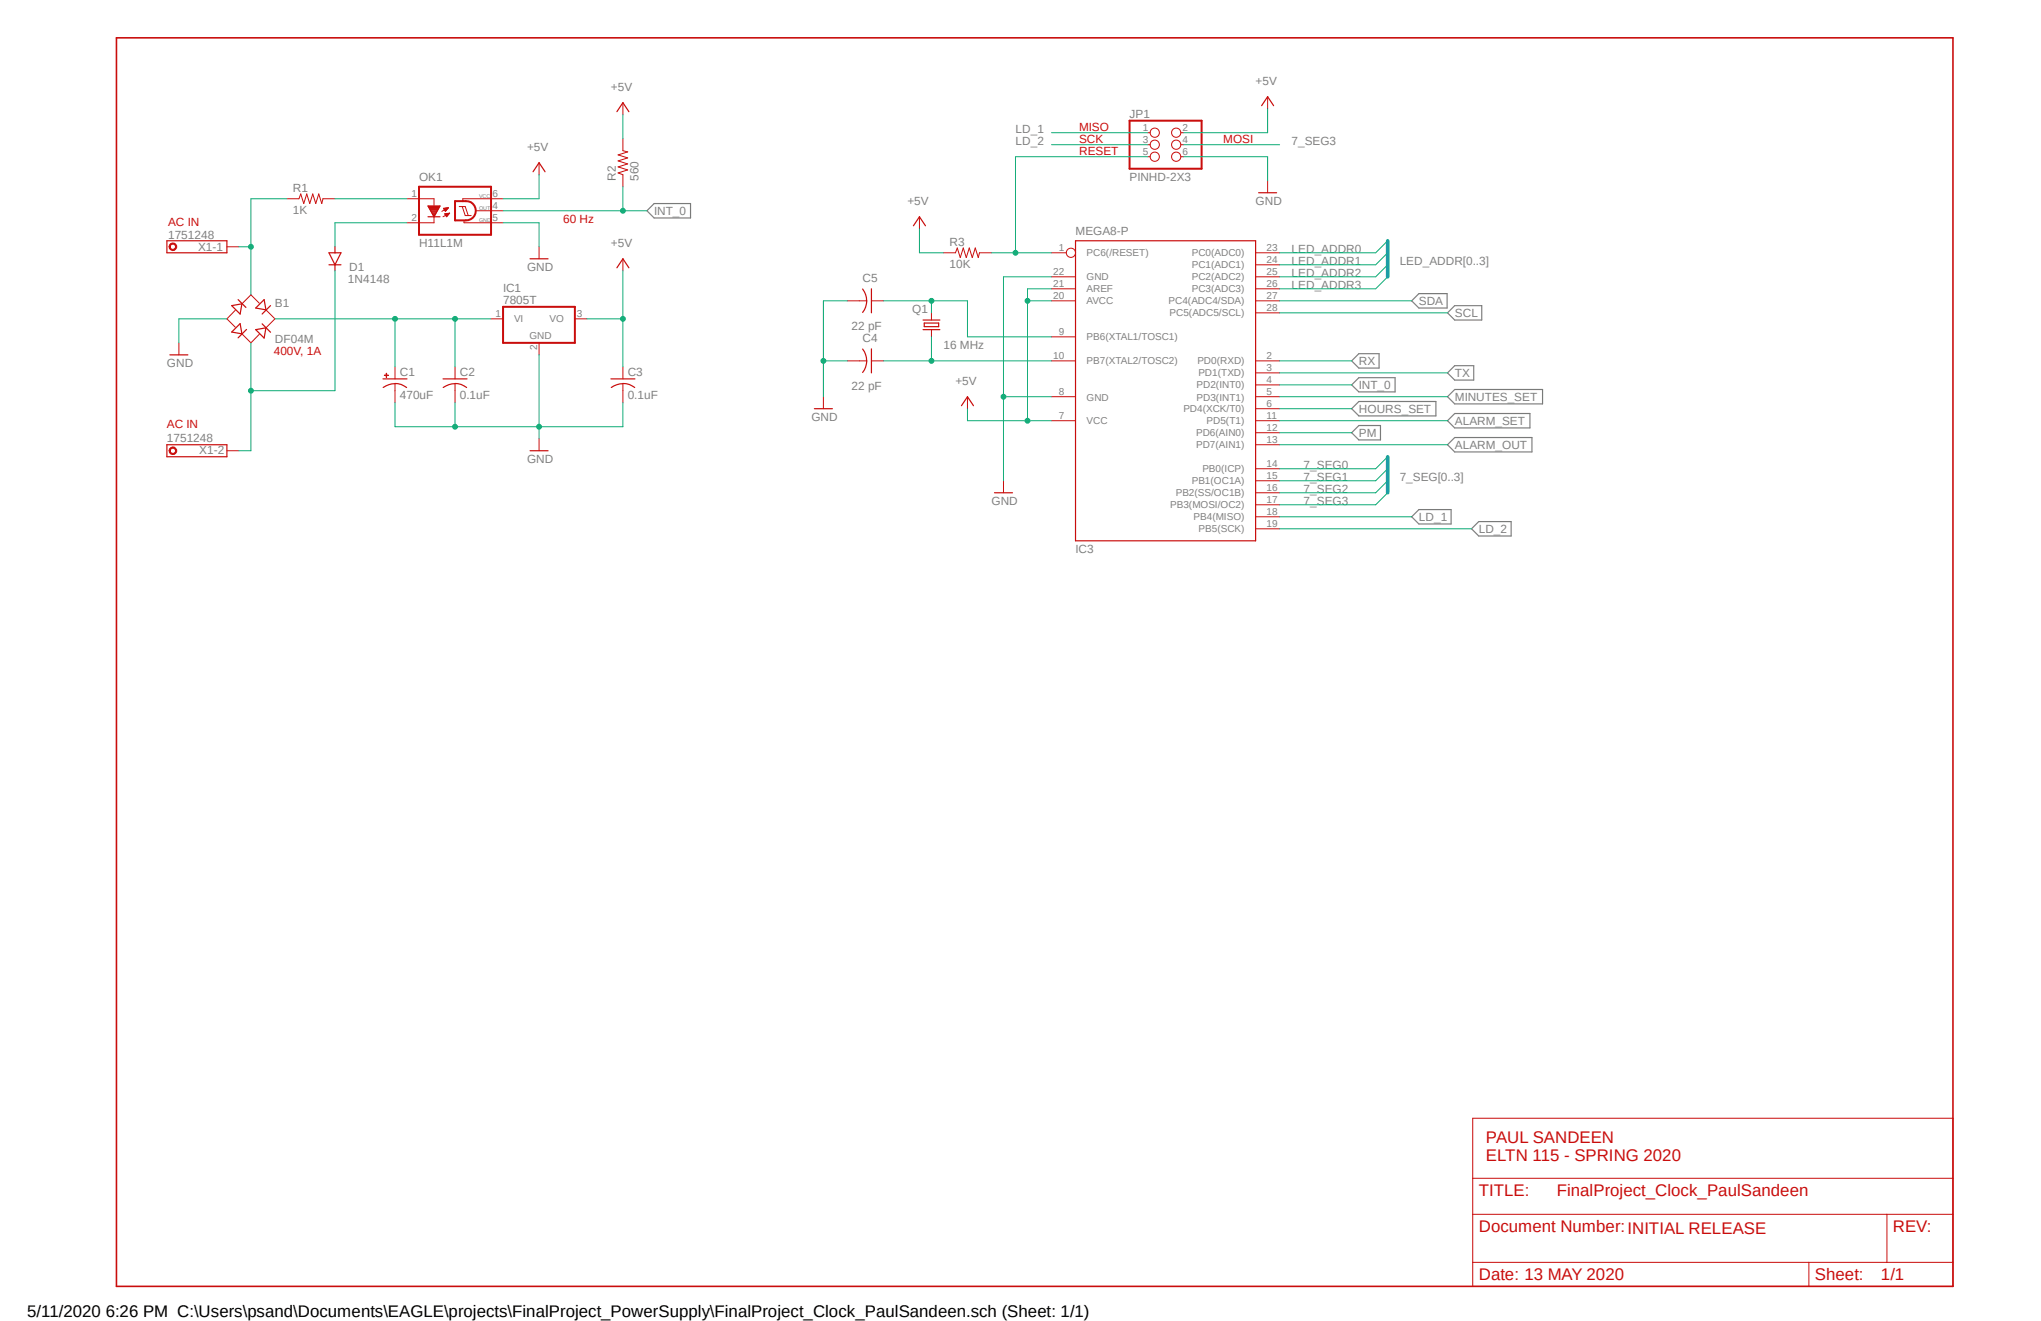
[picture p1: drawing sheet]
<svg xmlns="http://www.w3.org/2000/svg" width="432mm" height="279mm" viewBox="0 0 432 279" stroke-linecap="round" stroke-linejoin="round" font-family="sans-serif">
<path d="M24.1 7.7l389.5 264.9M413.6 7.7l-389.5 264.9" fill="none" stroke="#fff" stroke-width=".21"/>
<g fill="none" stroke="#808080" stroke-width=".25">
<path d="M138.4 43.1h7.7v3h-7.7l-1.5-1.5zM286 76.3l1.5-1.5h4.3v3.1h-4.3zM298.7 63.6l1.5-1.5h6v3.1h-6zM306.2 66.2l1.6-1.6h5.7v3.1h-5.7zM306.2 78.9l1.6-1.6h4v3.1h-4zM286 81.4l1.5-1.5h7.6v3h-7.6zM286 86.4l1.5-1.5h16.3v3.1h-16.3zM286 91.5l1.5-1.5h4.6v3h-4.6zM306.2 83.9l1.6-1.5h18.5v3h-18.5zM306.2 94.1l1.6-1.6h16.3v3.1h-16.3zM307.8 87.5h15.9v3h-15.9l-1.6-1.5zM298.7 109.3l1.5-1.5h6.8v3h-6.8z"/>
<path d="M311.3 111.8l1.5-1.5h6.9v3.1h-6.9z"/>
</g>
<path d="M35.3 50.9h12.7v2.6h-12.7z" fill="none" stroke="#c90d0c" stroke-width=".25"/>
<path d="M36.1 51.5a.82 .82 0 0 1 1.2 .3 .82 .82 0 0 1-.5 1.2 .82 .82 0 0 1-1-.8h.2a.56 .56 0 0 1 .8-.5 .56 .56 0 0 1 .2 .9 .56 .56 0 0 1-.9-.1l-.1-.3h-.2z" fill-rule="evenodd" fill="#c90d0c"/>
<path d="M36.1 51.5a.82 .82 0 0 1 1.2 .3 .82 .82 0 0 1-.5 1.2 .82 .82 0 0 1-1-.8h.2a.56 .56 0 0 1 .8-.5 .56 .56 0 0 1 .2 .9 .56 .56 0 0 1-.9-.1l-.1-.3h-.2zM48 52.2h2.5" fill="none" stroke="#c90d0c" stroke-width=".21"/>
<path d="M35.3 94.1h12.7v2.5h-12.7z" fill="none" stroke="#c90d0c" stroke-width=".25"/>
<path d="M36.1 94.7a.82 .82 0 0 1 1.2 .3 .82 .82 0 0 1-.6 1.2 .82 .82 0 0 1-.9-.9h.2a.57 .57 0 0 1 .8-.4 .57 .57 0 0 1 .2 .9 .57 .57 0 0 1-.9-.2l-.1-.3h-.2z" fill-rule="evenodd" fill="#c90d0c"/>
<g fill="none" stroke="#c90d0c" stroke-width=".21">
<path d="M131.8 29.3v2.6l1 .2-2 .7 2 .6-2 .6 2 .7-2 .6 2 .6-2 .7 1 .4v2.5M60.7 42h2.5l.4-1 .7 2.1 .6-2.1 .6 2.1 .7-2.1 .6 2.1 .6-2.1 .7 2.1 .2-1.1h2.6M86.1 42h5.7v1.4M91.8 45.8v1.3h-5.7M93.9 44.1h.8M93.9 44.2h.8M94 44.3h.6M94 44.4h.5M94.1 44.4h.3M94.1 44.5h.3M94.1 45.2l1-.1-.6 .7zM94.1 45.3h.9"/>
<path d="M94.1 45.3h.8M94.2 44.6h.1M94.2 45.4h.6M94.3 45.5h.4M94.3 45.6h.4M94.3 44h.5M94.4 45.7h.2M94.4 45.8h.1M94.5 45.2h.5M94.9 43.9l-1.4 .8M94.9 43.9l-1 .2M94.9 43.9l-.7 .8-.3-.6"/>
<path d="M95.1 45.1l-1.4 .7M97.2 43.7h1.2l.7 1.9M97.8 43.7l.6 1.9h1.3M98.2 46.7v.4h8.2M100.8 44.6h5.6M106.4 42h-8.5v.5M49.8 65.6l-1.8 1.8 1.8 1.8M51.2 70.6l1.9 1.9 1.8-1.8M54.9 64.1l-1.8-1.7-1.9 1.9M56.3 65.5l1.9 1.9-1.9 1.9M96.3 77.6v2.5M103.9 67.4h2.5"/>
<path d="M114 72.5v2.6M121.6 67.4h2.6M131.8 77.6v2.5M36.1 94.7a.82 .82 0 0 1 1.2 .3 .82 .82 0 0 1-.6 1.2 .82 .82 0 0 1-.9-.9h.2a.57 .57 0 0 1 .8-.4 .57 .57 0 0 1 .2 .9 .57 .57 0 0 1-.9-.2l-.1-.3h-.2zM48 95.3h2.5M83.6 81.2v1.4M96.3 81.2v4M131.8 81.2v4"/>
</g>
<g fill="none" stroke="#c90d0c" stroke-width=".25">
<path d="M69.6 53.5h2.5l-1.2 2.5zM69.6 56h2.5M70.9 52.2v1.3M70.9 56v1.3M90.6 45.8h2.5M90.6 43.6h2.5l-1.3 2.2zM90.6 43.7h2.4M90.7 43.9h2.2M90.8 44.1h2M90.9 44.3h1.8M91.1 44.4h1.5M91.1 44.7h1.4"/>
<path d="M91.3 44.8h1.1M91.4 45h.8M91.5 45.2h.7M91.6 45.4h.4M91.7 45.6h.2M91.8 45.8h.1M49 64.6l2.2-.3-.4 2.1zM50.4 63.4l1.6 1.6M50.8 68.5l.4 2.1-2.2-.4zM52.2 69.7l-1.8 1.8M54.1 65.2l1.8-1.8 .4 2.1zM54.1 69.7l2.2-.4-.4 2.2z"/>
<path d="M55.5 68.5l1.7 1.8M57.2 64.6l-1.7 1.8M81 80.1h5.1M81.1 82a4 4 0 0 1 4.9 0M93.7 80.1h5.1M93.8 82a4 4 0 0 1 4.9 0M129.2 80.1h5.1M129.3 82a4 4 0 0 1 5 0"/>
</g>
<path d="M88.6 39.5h15.3v10.2h-15.3zM96.3 42.5h2.3a2.03 2.03 0 0 1 2.1 2.1 2.03 2.03 0 0 1-2.1 2h-2.3zM106.4 64.9h15.2v7.6h-15.2z" fill="none" stroke="#c90d0c" stroke-width=".42"/>
<path d="M81.3 79.3l.9 .1z" fill-rule="evenodd" fill="#c90d0c"/>
<path d="M81.3 79.3l.9 .1z" fill="none" stroke="#c90d0c" stroke-width=".21"/>
<path d="M81.7 79l.1 .8z" fill-rule="evenodd" fill="#c90d0c"/>
<g fill="none" stroke="#c90d0c" stroke-width=".21">
<path d="M114 34.4v2.6M131.8 21.7v2.6M242.8 28.1h.5M242.8 30.6h.5M242.8 33.1h.5M249.9 28.1h.5M249.9 30.6h.5M249.9 33.1h.5M268.2 20.4v2.6M268.2 38.2v2.6M114 52.2v2.5M131.8 54.7v2.6"/>
<path d="M194.5 45.8v2.6M199.6 53.5h2.5l.4-1 .7 2 .6-2 .6 2 .7-2 .6 2 .6-2 .7 2 .2-1h2.6M222.5 58.5h5M222.5 53.5h3.1M265.6 58.5h5.1M265.6 56h5.1M265.6 53.5h5.1M37.8 72.5v2.6M81.7 79l.1 .8zM83.6 77.6v2.5M179.3 76.3h4M179.3 63.6h4"/>
<path d="M184.4 76.3h2.5M184.4 63.6h2.5M197.1 66.2v1.5M197.1 69.7v1.5M222.5 76.3h5M222.5 71.2h5M222.5 61.1h5M222.5 63.6h5M265.6 76.3h5.1M265.6 61.1h5.1M265.6 63.6h5.1M265.6 78.9h5.1"/>
<path d="M265.6 66.2h5.1M83.6 82.6v2.6M114 92.8v2.5M174.2 83.9v2.5M204.7 83.9v2.5M222.5 83.9h5M222.5 89h5M265.6 83.9h5.1M265.6 89h5.1M265.6 99.1h5.1M265.6 94.1h5.1M265.6 91.5h5.1"/>
<path d="M265.6 86.4h5.1M265.6 81.4h5.1M212.3 101.7v2.5M265.6 111.8h5.1M265.6 109.3h5.1M265.6 106.8h5.1M265.6 104.2h5.1M265.6 101.7h5.1M311.6 236.5h101.6v35.6h-101.6zM311.6 256.8h101.6M311.6 249.2h101.6M399.2 256.8v10.2"/>
<path d="M311.6 267h101.6M382.7 267v5.1"/>
<circle cx="244.3" cy="28.1" r=".98"/>
<circle cx="244.3" cy="30.6" r=".98"/>
<circle cx="244.3" cy="33.1" r=".98"/>
<circle cx="248.8" cy="33.1" r=".98"/>
<circle cx="248.8" cy="28.1" r=".98"/>
<circle cx="248.8" cy="30.6" r=".98"/>
<circle cx="226.6" cy="53.5" r=".98"/>
</g>
<g fill="none" stroke="#c90d0c" stroke-width=".25">
<path d="M112.8 36.3l1.2-1.9 1.3 1.9M130.5 23.6l1.3-1.9 1.3 1.9M266.9 22.4l1.3-2 1.3 2M112.1 54.7h3.9M130.5 56.6l1.3-1.9 1.3 1.9M193.3 47.8l1.2-2 1.3 2M227.5 50.9h38.1v63.5h-38.1zM266.3 40.8h3.8M35.9 75.1h3.9M182.5 61.1a4 4 0 0 1 .8 2.5M182.5 73.8a4 4 0 0 1 .8 2.5M183.4 63.6a4.2 4.2 0 0 1-.9 2.5"/>
<path d="M183.4 76.3a4.2 4.2 0 0 1-.9 2.5M184.4 61.1v5.1M184.4 73.8v5.1M195.3 69.7h3.5M195.3 67.7h3.5M195.5 68.3h3.1v.8h-3.1zM112.1 95.3h3.9M172.3 86.4h3.8M203.4 85.8l1.3-1.9 1.3 1.9M210.4 104.2h3.8"/>
</g>
<path d="M24.6 8h388.6v264.1h-388.6z" fill="none" stroke="#c90d0c" stroke-width=".34"/>
<path d="M239 25.5h15.2v10.2h-15.2z" fill="none" stroke="#c90d0c" stroke-width=".42"/>
<path d="M293.6 50.9v7.6M293.6 96.6v7.6" fill="none" stroke="#0696d7" stroke-width=".76"/>
<path d="M50.5 52.2h2.6M60.7 42h-7.6v20.4M70.9 42h15.2" fill="none" stroke="#0dab76" stroke-width=".21"/>
<circle cx="53.1" cy="52.2" r=".51" fill="#0dab76"/>
<g fill="none" stroke="#0dab76" stroke-width=".21">
<path d="M58.2 67.4h45.7M83.6 67.4v10.2"/>
<circle cx="53.1" cy="52.2" r=".51"/>
</g>
<circle cx="83.6" cy="67.4" r=".51" fill="#0dab76"/>
<g fill="none" stroke="#0dab76" stroke-width=".21">
<path d="M96.3 67.4v10.2"/>
<circle cx="83.6" cy="67.4" r=".51"/>
</g>
<circle cx="96.3" cy="67.4" r=".51" fill="#0dab76"/>
<g fill="none" stroke="#0dab76" stroke-width=".21">
<path d="M48 67.4h-10.2v5.1M83.6 85.2v5.1h48.2v-5.1M96.3 85.2v5.1"/>
<circle cx="96.3" cy="67.4" r=".51"/>
</g>
<circle cx="96.3" cy="90.3" r=".51" fill="#0dab76"/>
<g fill="none" stroke="#0dab76" stroke-width=".21">
<path d="M114 75.1v15.2"/>
<circle cx="96.3" cy="90.3" r=".51"/>
</g>
<circle cx="114" cy="90.3" r=".51" fill="#0dab76"/>
<g fill="none" stroke="#0dab76" stroke-width=".21">
<path d="M106.4 47.1h7.6v5.1M174.2 76.3h5.1M179.3 63.6h-5.1v20.3M114 90.3v2.5"/>
<circle cx="114" cy="90.3" r=".51"/>
</g>
<circle cx="174.2" cy="76.3" r=".51" fill="#0dab76"/>
<g fill="none" stroke="#0dab76" stroke-width=".21">
<path d="M222.5 58.5h-10.2v43.2M212.3 83.9h10.2"/>
<circle cx="174.2" cy="76.3" r=".51"/>
</g>
<circle cx="212.3" cy="83.9" r=".51" fill="#0dab76"/>
<g fill="none" stroke="#0dab76" stroke-width=".21">
<path d="M250.4 33.1h17.8v5.1M86.1 47.1h-15.2v5.1M131.8 57.3v20.3M124.2 67.4h7.6"/>
<circle cx="212.3" cy="83.9" r=".51"/>
</g>
<circle cx="131.8" cy="67.4" r=".51" fill="#0dab76"/>
<g fill="none" stroke="#0dab76" stroke-width=".21">
<path d="M114 37v5h-7.6M131.8 24.3v5M194.5 48.4v5.1h5.1M222.5 61.1h-5.1v2.5M204.7 86.4v2.6h17.8"/>
<circle cx="131.8" cy="67.4" r=".51"/>
</g>
<circle cx="217.4" cy="89" r=".51" fill="#0dab76"/>
<g fill="none" stroke="#0dab76" stroke-width=".21">
<path d="M222.5 63.6h-5.1v25.4"/>
<circle cx="217.4" cy="89" r=".51"/>
</g>
<circle cx="217.4" cy="63.6" r=".51" fill="#0dab76"/>
<g fill="none" stroke="#0dab76" stroke-width=".21">
<path d="M131.8 39.5v5.1M268.2 23v5.1h-17.8M106.4 44.6h30.5"/>
<circle cx="217.4" cy="63.6" r=".51"/>
</g>
<circle cx="131.8" cy="44.6" r=".51" fill="#0dab76"/>
<g fill="none" stroke="#0dab76" stroke-width=".21">
<path d="M70.9 57.3v25.3h-17.8M53.1 72.5v22.8h-2.6M270.7 81.4h15.3"/>
<circle cx="131.8" cy="44.6" r=".51"/>
</g>
<circle cx="53.1" cy="82.6" r=".51" fill="#0dab76"/>
<g fill="none" stroke="#0dab76" stroke-width=".21">
<path d="M242.8 33.1h-28v20.4M209.8 53.5h12.7"/>
<circle cx="53.1" cy="82.6" r=".51"/>
</g>
<circle cx="214.8" cy="53.5" r=".51" fill="#0dab76"/>
<g fill="none" stroke="#0dab76" stroke-width=".21">
<path d="M186.9 76.3h35.6M197.1 71.2v5.1"/>
<circle cx="214.8" cy="53.5" r=".51"/>
</g>
<circle cx="197.1" cy="76.3" r=".51" fill="#0dab76"/>
<g fill="none" stroke="#0dab76" stroke-width=".21">
<path d="M186.9 63.6h17.8v7.6h17.8M197.1 63.6v2.6"/>
<circle cx="197.1" cy="76.3" r=".51"/>
</g>
<circle cx="197.1" cy="63.6" r=".51" fill="#0dab76"/>
<g fill="none" stroke="#0dab76" stroke-width=".21">
<path d="M222.5 30.6h20.3M222.5 28.1h20.3M250.4 30.6h20.3M293.6 50.9l-2.6 2.6h-20.3M293.6 53.5l-2.6 2.5h-20.3M293.6 56l-2.6 2.5h-20.3M293.6 58.5l-2.6 2.6h-20.3M270.7 63.6h28M270.7 66.2h35.5M270.7 76.3h15.3M270.7 78.9h35.5M270.7 83.9h35.5"/>
<path d="M270.7 86.4h15.3M270.7 89h35.5M270.7 91.5h15.3M270.7 94.1h35.5M293.6 96.6l-2.6 2.5h-20.3M293.6 99.1l-2.6 2.6h-20.3M270.7 111.8h40.6M270.7 109.3h28M293.6 104.2l-2.6 2.6h-20.3M293.6 101.7l-2.6 2.5h-20.3"/>
<circle cx="197.1" cy="63.6" r=".51"/>
</g>
<g font-size="3.6" fill="#c90d0c">
<text x="314.4" y="241.9">PAUL SANDEEN</text>
<text x="314.4" y="245.7">ELTN 115 - SPRING 2020</text>
<text x="312.8" y="253">TITLE:</text>
<text x="329.4" y="253">FinalProject_Clock_PaulSandeen</text>
<text x="312.8" y="260.6">Document Number:INITIAL RELEASE</text>
<text x="400.5" y="260.6">REV:</text>
<text x="312.8" y="270.8">Date: 13 MAY 2020</text>
<text x="384" y="270.8">Sheet:</text>
<text x="397.9" y="270.8">1/1</text>
</g>
<text font-size="3.6" x="5.8" y="278.6">5/11/2020 6:26 PM C:\Users\psand\Documents\EAGLE\projects\FinalProject_PowerSupply\FinalProject_Clock_PaulSandeen.sch (Sheet: 1/1)</text>
<g font-size="2.5" fill="#808080">
<text x="265.6" y="17.9">+5V</text>
<text x="129.2" y="19.2">+5V</text>
<text x="214.8" y="28.1">LD_1</text>
<text x="239" y="24.9">JP1</text>
<text x="111.5" y="31.9">+5V</text>
<text x="214.8" y="30.6">LD_2</text>
<text x="273.3" y="30.6">7_SEG3</text>
<text x="62" y="40.5">R1</text>
<text x="88.6" y="38.2">OK1</text>
<text x="130.3" y="38.2" transform="rotate(-90 130.3 38.2)">R2</text>
<text x="135.1" y="38.2" transform="rotate(-90 135.1 38.2)">560</text>
<text x="239" y="38.2">PINHD-2X3</text>
<text x="62" y="45.3">1K</text>
<text x="138.4" y="45.5">INT_0</text>
<text x="192" y="43.3">+5V</text>
<text x="265.6" y="43.3">GND</text>
<text x="35.6" y="50.5">1751248</text>
<text x="41.9" y="53.1">X1-1</text>
<text x="88.6" y="52.2">H11L1M</text>
<text x="129.2" y="52.2">+5V</text>
<text x="200.9" y="51.9">R3</text>
<text x="227.5" y="49.7">MEGA8-P</text>
<text x="273.3" y="53.5">LED_ADDR0</text>
<text x="73.6" y="59.8">1N4148</text>
<text x="73.9" y="57.3">D1</text>
<text x="111.5" y="57.3">GND</text>
<text x="182.5" y="59.6">C5</text>
<text x="200.9" y="56.8">10K</text>
<text x="273.3" y="56">LED_ADDR1</text>
<text x="273.3" y="58.5">LED_ADDR2</text>
<text x="296.1" y="56">LED_ADDR[0..3]</text>
<text x="58.2" y="64.9">B1</text>
<text x="106.4" y="64.3">7805T</text>
<text x="106.4" y="61.7">IC1</text>
<text x="273.3" y="61.1">LED_ADDR3</text>
<text x="300.2" y="64.5">SDA</text>
<text x="180.2" y="69.7">22 pF</text>
<text x="193" y="66.2">Q1</text>
<text x="307.8" y="67.1">SCL</text>
<text x="35.3" y="77.6">GND</text>
<text x="58.2" y="72.5">DF04M</text>
<text x="182.5" y="72.3">C4</text>
<text x="199.6" y="73.8">16 MHz</text>
<text x="287.5" y="77.2">RX</text>
<text x="84.6" y="79.5">C1</text>
<text x="97.3" y="79.5">C2</text>
<text x="132.8" y="79.5">C3</text>
<text x="180.2" y="82.4">22 pF</text>
<text x="202.1" y="81.4">+5V</text>
<text x="287.5" y="82.3">INT_0</text>
<text x="307.8" y="79.8">TX</text>
<text x="84.6" y="84.3">470uF</text>
<text x="97.3" y="84.3">0.1uF</text>
<text x="132.8" y="84.3">0.1uF</text>
<text x="171.7" y="89">GND</text>
<text x="287.5" y="87.3">HOURS_SET</text>
<text x="307.8" y="84.8">MINUTES_SET</text>
<text x="307.8" y="89.9">ALARM_SET</text>
<text x="35.3" y="93.4">1751248</text>
<text x="42.2" y="96">X1-2</text>
<text x="287.5" y="92.4">PM</text>
<text x="307.8" y="95">ALARM_OUT</text>
<text x="111.5" y="97.9">GND</text>
<text x="275.8" y="99.1">7_SEG0</text>
<text x="275.8" y="101.7">7_SEG1</text>
<text x="296.1" y="101.7">7_SEG[0..3]</text>
<text x="209.8" y="106.8">GND</text>
<text x="275.8" y="106.8">7_SEG3</text>
<text x="275.8" y="104.2">7_SEG2</text>
<text x="300.2" y="110.2">LD_1</text>
<text x="312.8" y="112.7">LD_2</text>
<text x="227.5" y="116.9">IC3</text>
</g>
<g font-size="2.5" fill="#c90d0c">
<text x="228.3" y="27.7">MISO</text>
<text x="228.3" y="30.3">SCK</text>
<text x="228.3" y="32.8">RESET</text>
<text x="258.8" y="30.3">MOSI</text>
<text x="35.6" y="47.9">AC IN</text>
<text x="119.1" y="47.1">60 Hz</text>
<text x="57.9" y="75.1">400V, 1A</text>
<text x="35.3" y="90.5">AC IN</text>
</g>
<g font-size="2.1" fill="#808080">
<text x="241.8" y="27.7">1</text>
<text x="250.2" y="27.7">2</text>
<text x="241.8" y="30.3">3</text>
<text x="241.8" y="32.8">5</text>
<text x="250.2" y="30.3">4</text>
<text x="250.2" y="32.8">6</text>
<text x="87.1" y="41.7">1</text>
<text x="104.2" y="41.7">6</text>
<text x="87.1" y="46.7">2</text>
<text x="104.2" y="44.2">4</text>
<text x="104.2" y="46.7">5</text>
<text x="224" y="53.1">1</text>
<text x="268" y="53.1">23</text>
<text x="222.8" y="58.2">22</text>
<text x="229.9" y="59.3">GND</text>
<text x="229.9" y="54.2">PC6(/RESET)</text>
<text x="252.1" y="59.3">PC2(ADC2)</text>
<text x="252.1" y="56.8">PC1(ADC1)</text>
<text x="252.1" y="54.2">PC0(ADC0)</text>
<text x="268" y="58.2">25</text>
<text x="268" y="55.6">24</text>
<text x="222.8" y="60.7">21</text>
<text x="222.8" y="63.2">20</text>
<text x="229.9" y="61.8">AREF</text>
<text x="229.9" y="64.4">AVCC</text>
<text x="247.2" y="64.4">PC4(ADC4/SDA)</text>
<text x="252.1" y="61.8">PC3(ADC3)</text>
<text x="268" y="65.8">28</text>
<text x="268" y="63.2">27</text>
<text x="268" y="60.7">26</text>
<text x="104.9" y="67.1">1</text>
<text x="108.8" y="68.2">VI</text>
<text x="112" y="71.8">GND</text>
<text x="116.2" y="68.2">VO</text>
<text x="122" y="67.1">3</text>
<text x="224" y="70.9">9</text>
<text x="247.4" y="66.9">PC5(ADC5/SCL)</text>
<text x="113.7" y="74" transform="rotate(-90 113.7 74)">2</text>
<text x="222.8" y="75.9">10</text>
<text x="229.9" y="77.1">PB7(XTAL2/TOSC2)</text>
<text x="229.9" y="72">PB6(XTAL1/TOSC1)</text>
<text x="253.3" y="77.1">PD0(RXD)</text>
<text x="268" y="75.9">2</text>
<text x="224" y="83.6">8</text>
<text x="253.2" y="82.2">PD2(INT0)</text>
<text x="253.5" y="79.6">PD1(TXD)</text>
<text x="268" y="83.6">5</text>
<text x="268" y="81">4</text>
<text x="268" y="78.5">3</text>
<text x="224" y="88.6">7</text>
<text x="229.9" y="84.7">GND</text>
<text x="229.9" y="89.7">VCC</text>
<text x="250.4" y="87.2">PD4(XCK/T0)</text>
<text x="253.2" y="84.7">PD3(INT1)</text>
<text x="255.3" y="89.7">PD5(T1)</text>
<text x="268" y="88.6">11</text>
<text x="268" y="86.1">6</text>
<text x="253.1" y="94.8">PD7(AIN1)</text>
<text x="253.1" y="92.3">PD6(AIN0)</text>
<text x="268" y="93.7">13</text>
<text x="268" y="91.2">12</text>
<text x="254.4" y="99.9">PB0(ICP)</text>
<text x="268" y="101.3">15</text>
<text x="268" y="98.8">14</text>
<text x="247.6" y="107.5">PB3(MOSI/OC2)</text>
<text x="248.8" y="105">PB2(SS/OC1B)</text>
<text x="252.1" y="102.4">PB1(OC1A)</text>
<text x="268" y="106.4">17</text>
<text x="268" y="103.9">16</text>
<text x="252.5" y="110.1">PB4(MISO)</text>
<text x="253.6" y="112.6">PB5(SCK)</text>
<text x="268" y="111.5">19</text>
<text x="268" y="109">18</text>
</g>
<g font-size="1.1" fill="#808080">
<text x="101.3" y="41.8">VCC</text>
<text x="101.3" y="44.3">OUT</text>
<text x="101.3" y="46.9">GND</text>
</g>
</svg>
